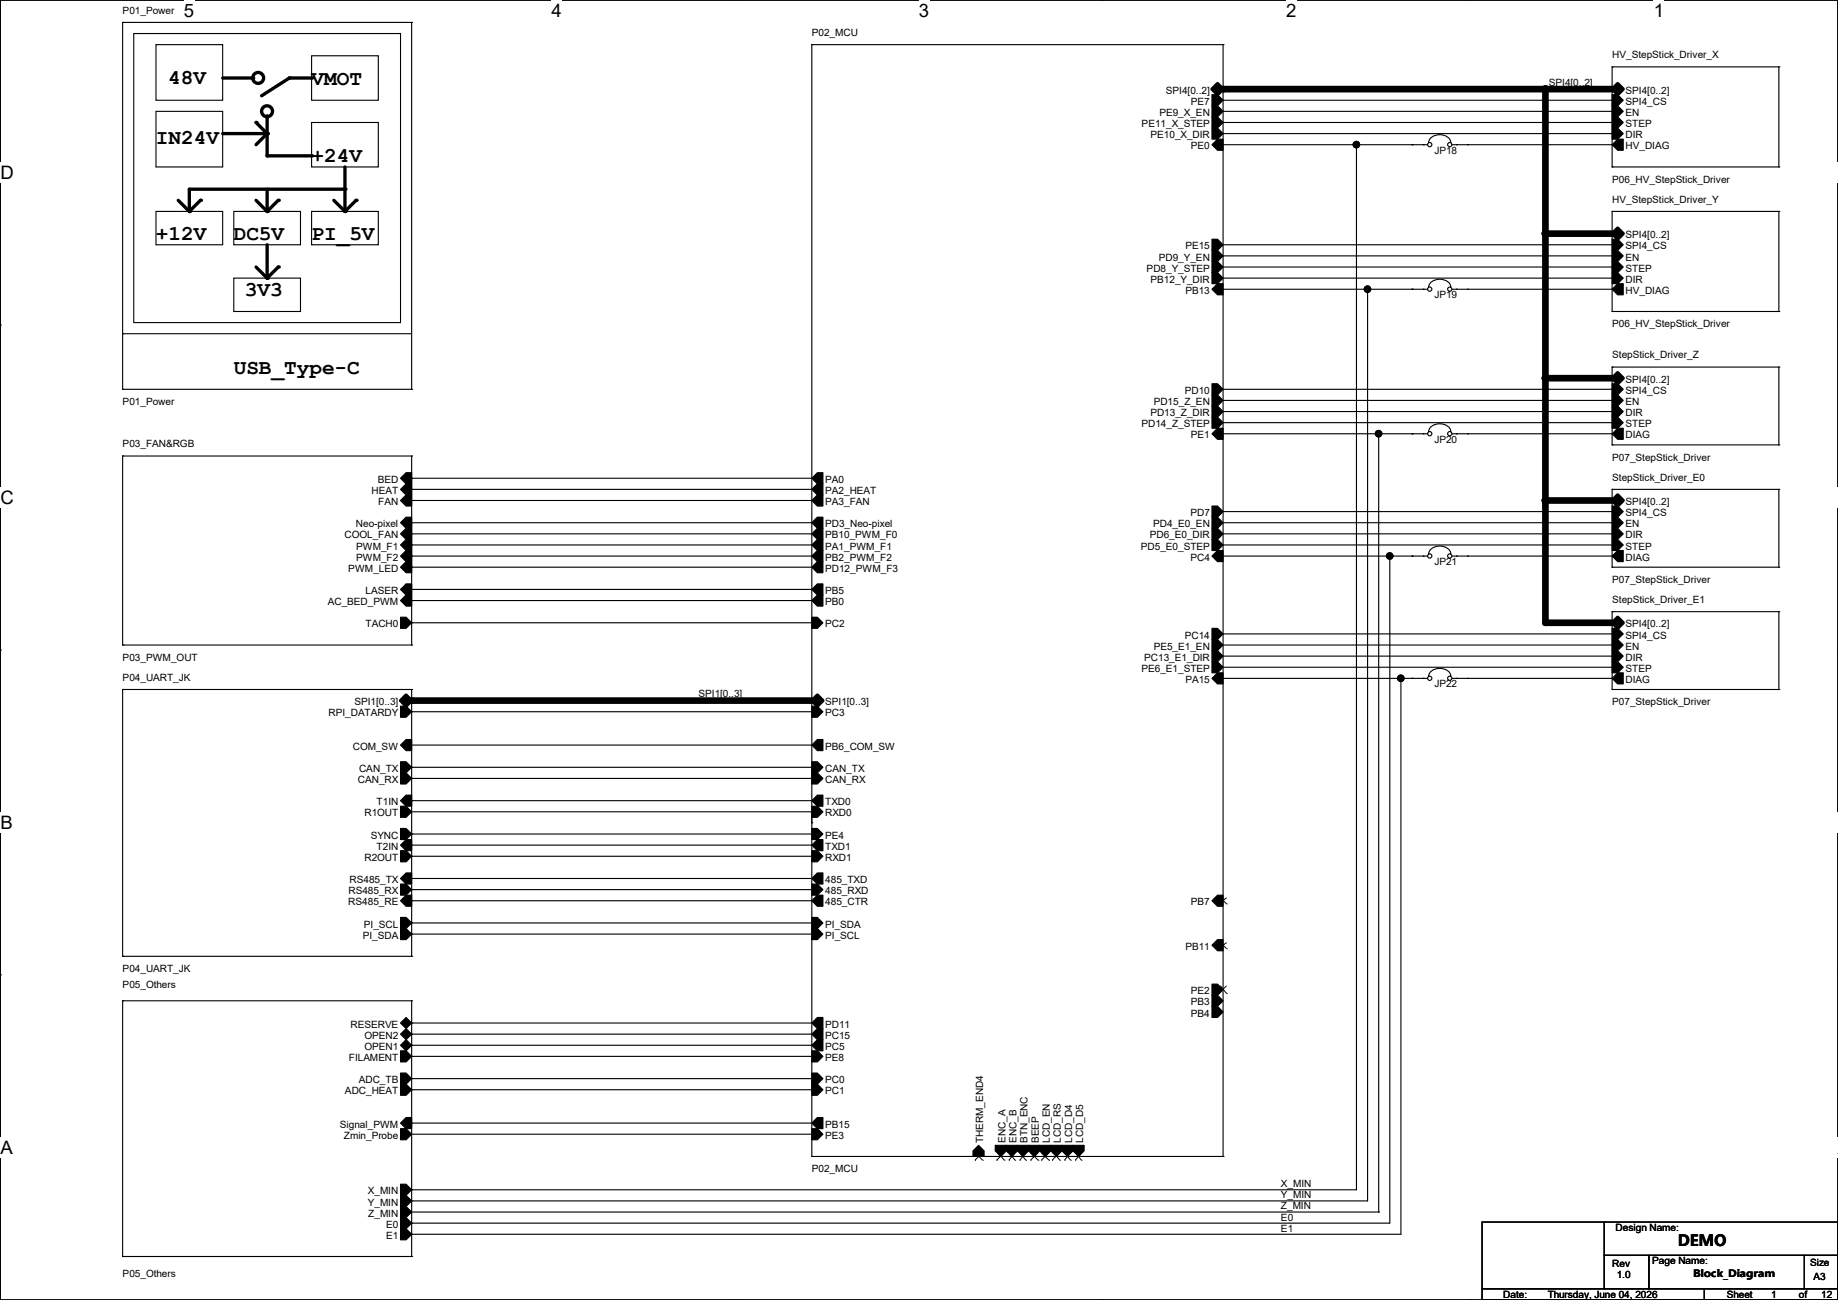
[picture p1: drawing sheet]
<svg xmlns="http://www.w3.org/2000/svg" width="420mm" height="297mm" viewBox="0 0 420 297" stroke-linecap="round" stroke-linejoin="round" font-family="sans-serif">
<path d="M.1 0h419.8v297h-419.8z" fill="none" stroke="#000" stroke-width=".25"/>
<path d="M42 0h2.4v4.8h-2.4z" fill="#fff"/>
<path d="M84 0h.1M84 297h.1" fill="none" stroke="#000" stroke-width=".25"/>
<path d="M126 0h2.4v4.8h-2.4z" fill="#fff"/>
<path d="M168 0h.1M168 297h.1" fill="none" stroke="#000" stroke-width=".25"/>
<path d="M210 0h2.3v4.8h-2.3z" fill="#fff"/>
<path d="M252 0h.1M252 297h.1" fill="none" stroke="#000" stroke-width=".25"/>
<path d="M293.9 0h2.4v4.8h-2.4z" fill="#fff"/>
<path d="M336 0h.1M336 297h.1" fill="none" stroke="#000" stroke-width=".25"/>
<g fill="#fff">
<path d="M377.9 0h2.4v4.8h-2.4z"/>
<path d="M.1 37.1h3v4.8h-3z"/>
<path d="M419.9 37.1l.1 4.8z"/>
<path d="M.1 111.3h3v4.8h-3z"/>
<path d="M419.9 111.3l.1 4.8z"/>
</g>
<path d="M.1 74.3h.1M419.9 74.3h.1" fill="none" stroke="#000" stroke-width=".25"/>
<g fill="#fff">
<path d="M.1 185.6h2.8v4.7h-2.8z"/>
<path d="M419.9 185.6l.1 4.7z"/>
</g>
<path d="M.1 148.5h.1M419.9 148.5h.1" fill="none" stroke="#000" stroke-width=".25"/>
<g fill="#fff">
<path d="M0 259.8h2.9v4.7h-2.9z"/>
<path d="M419.9 259.8h.1v4.7h-.1z"/>
</g>
<g fill="none" stroke="#000" stroke-width=".25">
<path d="M28 5.1h.1M28 5.1v83.8M28 5.1h66.1M30.6 7.7h60.9v66h-60.9zM35.6 10.2h15.3v12.7h-15.3zM71.2 12.7h15.2v10.2h-15.2zM94.1 5.1h.1M94.1 5.1v83.8M185.5 10.2h.1M185.5 10.2h94M185.5 10.2v254M279.5 10.2h.1"/>
<path d="M279.5 10.2v254M368.4 15.3h.1M368.4 15.3v22.8M368.4 15.3h38.1M406.5 15.3h.1M406.5 15.3v22.8M35.6 25.4h15.3v12.7h-15.3zM71.2 28h15.2v10.1h-15.2zM279.5 33.1h46.7M279.5 30.5h88.9M279.5 28h88.9M279.5 25.4h88.9"/>
<path d="M279.5 22.9h88.9M310 33.1h.1M310 33.1v238.7h-215.9M322.7 33.1h.1M325.2 33.1h.1M326.5 32.6a2.39 2.39 0 0 1 3.2-1.8 1.92 1.92 0 0 1 1.8 1.8M331.8 33.1h36.6M332.8 33.1h.1M335.4 33.1h.1M368.4 38.1h.1M368.4 30.5h.1M368.4 28h.1"/>
<path d="M368.4 25.4h.1M368.4 22.9h.1M368.4 33.1h.1M368.4 38.1h38.1M406.5 38.1h.1M35.6 48.3h15.3v7.6h-15.3zM53.4 48.3h15.3v7.6h-15.3zM71.2 48.3h15.2v7.6h-15.2zM279.5 58.5h88.9M279.5 55.9h88.9M368.4 48.3h.1M368.4 58.5h.1"/>
<path d="M368.4 55.9h.1M368.4 48.3v22.9M368.4 48.3h38.1M406.5 48.3h.1M406.5 48.3v22.9M28 76.2h.1M28 76.2h66.1M53.4 63.5h15.3v7.7h-15.3zM279.5 66.1h46.7M279.5 63.5h88.9M279.5 61h88.9M312.5 66.1h.1"/>
<path d="M312.5 66.1v208.3h-218.4M322.7 66.1h.1M325.2 66.1h.1M326.5 65.6a2.39 2.39 0 0 1 3.2-1.7 1.92 1.92 0 0 1 1.8 1.7M331.8 66.1h36.6M332.8 66.1h.1M335.4 66.1h.1M368.4 71.2h.1M368.4 63.5h.1M368.4 61h.1M368.4 66.1h.1M368.4 71.2h38.1"/>
<path d="M406.5 71.2h.1M28 88.9h.1M28 88.9h66.1M94.1 88.9h.1M279.5 99.1h46.7M279.5 88.9h88.9M279.5 91.5h88.9M279.5 94h88.9M279.5 96.6h88.9M315 99.1h.1M315 99.1v177.8M322.7 99.1h.1"/>
<path d="M325.2 99.1h.1M326.5 98.6a2.39 2.39 0 0 1 3.2-1.7 1.92 1.92 0 0 1 1.8 1.7M331.8 99.1h36.6M332.8 99.1h.1M335.4 99.1h.1M368.4 83.9h.1M368.4 88.9h.1M368.4 91.5h.1M368.4 94h.1M368.4 96.6h.1M368.4 99.1h.1M368.4 83.9v17.7"/>
<path d="M368.4 83.9h38.1M406.5 83.9h.1M406.5 83.9v17.7M28 104.2h.1M28 104.2v43.2M28 104.2h66.1M94.1 104.2h.1M94.1 119.4h.1M94.1 111.8h.1M94.1 114.3h.1M94.1 109.3h.1M94.1 104.2v43.2"/>
<path d="M94.1 111.8h91.4M94.1 119.4h91.4M94.1 114.3h91.4M94.1 109.3h91.4M279.5 119.4h88.9M279.5 116.9h88.9M368.4 101.6h.1M368.4 111.8h.1M368.4 116.9h.1M368.4 119.4h.1M368.4 111.8v17.8M368.4 101.6h38.1"/>
<path d="M368.4 111.8h38.1M406.5 101.6h.1M406.5 111.8h.1M406.5 111.8v17.8M94.1 124.5h.1M94.1 127h.1M94.1 129.6h.1M94.1 134.7h.1M94.1 137.2h.1M94.1 122h.1M94.1 127h91.4M94.1 129.6h91.4"/>
<path d="M94.1 124.5h91.4M94.1 134.7h91.4M94.1 137.2h91.4M94.1 122h91.4M279.5 127h46.7M279.5 124.5h88.9M279.5 122h88.9M317.6 127h.1M317.6 127v152.4h-223.5M322.7 127h.1M325.2 127h.1M326.5 126.5a2.39 2.39 0 0 1 3.2-1.7 1.92 1.92 0 0 1 1.8 1.7"/>
<path d="M331.8 127h36.6M332.8 127h.1M335.4 127h.1M368.4 139.7h.1M368.4 129.6h.1M368.4 122h.1M368.4 124.5h.1M368.4 127h.1M368.4 139.7h38.1M368.4 139.7v17.8M368.4 129.6h38.1M406.5 139.7h.1"/>
<path d="M406.5 129.6h.1M406.5 139.7v17.8M28 157.5h.1M28 147.4h.1M28 157.5h66.1M28 157.5v61M28 147.4h66.1M94.1 157.5h.1M94.1 147.4h.1M94.1 142.3h.1M94.1 157.5v61M94.1 142.3h91.4"/>
<path d="M279.5 155h46.7M279.5 147.4h88.9M279.5 144.8h88.9M279.5 149.9h88.9M279.5 152.4h88.9M320.1 155h.1M320.1 155v127h-226M322.7 155h.1M325.2 155h.1M326.5 154.5a2.39 2.39 0 0 1 3.2-1.7 1.92 1.92 0 0 1 1.8 1.7M331.8 155h36.6M332.8 155h.1"/>
<path d="M335.4 155h.1M368.4 157.5h.1M368.4 144.8h.1M368.4 147.4h.1M368.4 149.9h.1M368.4 152.4h.1M368.4 155h.1M368.4 157.5h38.1M406.5 157.5h.1M94.1 162.6h.1M94.1 175.3h.1M94.1 177.8h.1"/>
<path d="M94.1 162.6h91.4M94.1 175.3h91.4M94.1 177.8h91.4M94.1 170.2h91.4M185.5 170.2h.1M94.1 182.9h.1M94.1 193.1h.1M94.1 195.6h.1M94.1 190.5h.1M94.1 182.9h91.4M94.1 193.1h91.4M94.1 195.6h91.4"/>
<path d="M94.1 190.5h91.4M94.1 185.5h91.4M185.5 188h.1M185.5 185.5h.1M28 218.5h.1M28 218.5h66.1M94.1 218.5h.1M94.1 200.7h.1M94.1 203.2h.1M94.1 205.8h.1M94.1 210.9h.1M94.1 213.4h.1"/>
<path d="M94.1 200.7h91.4M94.1 203.2h91.4M94.1 205.8h91.4M94.1 210.9h91.4M94.1 213.4h91.4M.1 222.7h.1M28 228.6h.1M28 228.6v58.5M28 228.6h66.1M94.1 228.6h.1M94.1 238.8h.1M94.1 236.3h.1"/>
<path d="M94.1 233.7h.1M94.1 228.6v58.5M94.1 238.8h91.4M94.1 236.3h91.4M94.1 233.7h91.4M419.9 222.7h.1M94.1 241.3h.1M94.1 246.4h.1M94.1 249h.1M94.1 256.6h.1M94.1 241.3h91.4M94.1 246.4h91.4"/>
<path d="M94.1 249h91.4M94.1 256.6h91.4M94.1 259.1h91.4M185.5 259.1h.1M94.1 271.8h.1M94.1 274.4h.1M94.1 279.4h.1M94.1 276.9h220.9M185.5 264.2h.1M185.5 264.2h94M279.5 264.2h.1M315 276.9h.1"/>
<path d="M338.7 279.2h27.9v15.2h-27.9zM366.6 279.2h53.3v7.6h-53.3zM28 287.1h.1M28 287.1h66.1M94.1 287.1h.1M94.1 282h.1M338.7 294.4h50.8v2.6h-50.8zM366.6 286.8h10.2v7.6h-10.2zM376.8 286.8h35.5v7.6h-35.5zM389.5 294.4h30.4v2.6h-30.4zM412.3 286.8h7.6v7.6h-7.6z"/>
<circle cx="326.7" cy="33" r=".49"/>
<circle cx="331.3" cy="33" r=".49"/>
<circle cx="326.7" cy="66.1" r=".49"/>
<circle cx="331.3" cy="66.1" r=".49"/>
<circle cx="326.7" cy="99.1" r=".49"/>
<circle cx="331.3" cy="99.1" r=".49"/>
<circle cx="326.7" cy="127" r=".49"/>
<circle cx="331.3" cy="127" r=".49"/>
<circle cx="326.7" cy="155" r=".49"/>
<circle cx="331.3" cy="155" r=".49"/>
</g>
<g fill="none" stroke="#000" stroke-width=".76">
<path d="M50.9 17.8h6.8M71.2 17.8h-5.1l-6.3 4.1M50.9 30.5h10.1M58.5 28l2.5 2.5M61 26.5v9.1h10.2M61 30.5l-2.5 2.6M78.8 38.1v10.2M40.7 45.8l2.6 2.5M45.8 45.8l-2.5 2.5M58.5 45.8l2.5 2.5M61 43.2v5.1M61 55.9v7.6"/>
<path d="M63.6 45.8l-2.6 2.5M76.3 45.8l2.5 2.5M78.8 43.2h-35.5v5.1M81.4 45.8l-2.6 2.5M58.5 61l2.5 2.5M63.6 61l-2.6 2.5"/>
<circle cx="59" cy="17.8" r="1.25"/>
<circle cx="61" cy="25.4" r="1.25"/>
</g>
<g fill="#000">
<circle cx="57.7" cy="17.8" r=".38"/>
<circle cx="66.1" cy="17.8" r=".38"/>
<circle cx="71.2" cy="17.8" r=".38"/>
<circle cx="58.5" cy="28" r=".38"/>
<circle cx="61" cy="30.5" r=".38"/>
<circle cx="61" cy="35.6" r=".38"/>
<circle cx="71.2" cy="35.6" r=".38"/>
<circle cx="279.5" cy="20.4" r=".76"/>
<circle cx="353.1" cy="20.4" r=".76"/>
<circle cx="43.3" cy="48.3" r=".38"/>
<circle cx="45.8" cy="45.8" r=".38"/>
<circle cx="61" cy="48.3" r=".38"/>
<circle cx="63.6" cy="45.8" r=".38"/>
<circle cx="78.8" cy="43.2" r=".38"/>
<circle cx="78.8" cy="48.3" r=".38"/>
<circle cx="81.4" cy="45.8" r=".38"/>
<circle cx="353.1" cy="53.4" r=".76"/>
<circle cx="61" cy="63.5" r=".38"/>
<circle cx="63.6" cy="61" r=".38"/>
<circle cx="353.1" cy="86.4" r=".76"/>
<circle cx="353.1" cy="114.3" r=".76"/>
<circle cx="353.1" cy="142.3" r=".76"/>
<circle cx="94.1" cy="160.1" r=".76"/>
</g>
<g fill="#000" stroke="#000" stroke-width=".25">
<path d="M276.9 21.6h1.3l1.3 1.3-1.3 1.3h-1.3z" fill-rule="evenodd"/>
<path d="M276.9 24.2h1.3l1.3 1.2-1.3 1.3h-1.3z" fill-rule="evenodd"/>
<path d="M276.9 26.7h1.3l1.3 1.3-1.3 1.3h-1.3z" fill-rule="evenodd"/>
<path d="M276.9 29.3h1.3l1.3 1.2-1.3 1.3h-1.3z" fill-rule="evenodd"/>
<path d="M276.9 33.1l1.3-1.3h1.3v2.5h-1.3z" fill-rule="evenodd"/>
<path d="M368.4 33.1l1.3-1.3h1.2v2.5h-1.2z" fill-rule="evenodd"/>
<path d="M368.4 24.2h1.3l1.2 1.2-1.2 1.3h-1.3z" fill-rule="evenodd"/>
<path d="M368.4 26.7h1.3l1.2 1.3-1.2 1.3h-1.3z" fill-rule="evenodd"/>
<path d="M368.4 29.3h1.3l1.2 1.2-1.2 1.3h-1.3z" fill-rule="evenodd"/>
<path d="M368.4 21.6h1.3l1.2 1.3-1.2 1.3h-1.3z" fill-rule="evenodd"/>
<path d="M276.9 54.7h1.3l1.3 1.2-1.3 1.3h-1.3z" fill-rule="evenodd"/>
<path d="M276.9 57.2h1.3l1.3 1.3-1.3 1.2h-1.3z" fill-rule="evenodd"/>
<path d="M368.4 57.2h1.3l1.2 1.3-1.2 1.2h-1.3z" fill-rule="evenodd"/>
<path d="M368.4 54.7h1.3l1.2 1.2-1.2 1.3h-1.3z" fill-rule="evenodd"/>
<path d="M276.9 59.7h1.3l1.3 1.3-1.3 1.3h-1.3z" fill-rule="evenodd"/>
<path d="M276.9 62.3h1.3l1.3 1.2-1.3 1.3h-1.3z" fill-rule="evenodd"/>
<path d="M276.9 66.1l1.3-1.3h1.3v2.6h-1.3z" fill-rule="evenodd"/>
<path d="M368.4 66.1l1.3-1.3h1.2v2.6h-1.2z" fill-rule="evenodd"/>
<path d="M368.4 59.7h1.3l1.2 1.3-1.2 1.3h-1.3z" fill-rule="evenodd"/>
<path d="M368.4 62.3h1.3l1.2 1.2-1.2 1.3h-1.3z" fill-rule="evenodd"/>
<path d="M276.9 87.7h1.3l1.3 1.2-1.3 1.3h-1.3z" fill-rule="evenodd"/>
<path d="M276.9 90.2h1.3l1.3 1.3-1.3 1.3h-1.3z" fill-rule="evenodd"/>
<path d="M276.9 92.8h1.3l1.3 1.2-1.3 1.3h-1.3z" fill-rule="evenodd"/>
<path d="M276.9 95.3h1.3l1.3 1.3-1.3 1.2h-1.3z" fill-rule="evenodd"/>
<path d="M276.9 99.1l1.3-1.3h1.3v2.6h-1.3z" fill-rule="evenodd"/>
<path d="M368.4 90.2h1.3l1.2 1.3-1.2 1.3h-1.3z" fill-rule="evenodd"/>
<path d="M368.4 95.3h1.3l1.2 1.3-1.2 1.2h-1.3z" fill-rule="evenodd"/>
<path d="M368.4 92.8h1.3l1.2 1.2-1.2 1.3h-1.3z" fill-rule="evenodd"/>
<path d="M368.4 87.7h1.3l1.2 1.2-1.2 1.3h-1.3z" fill-rule="evenodd"/>
<path d="M368.4 99.1l1.3-1.3h1.2v2.6h-1.2z" fill-rule="evenodd"/>
<path d="M91.5 119.4l1.3-1.2h1.3v2.5h-1.3z" fill-rule="evenodd"/>
<path d="M91.5 114.3l1.3-1.2h1.3v2.5h-1.3z" fill-rule="evenodd"/>
<path d="M91.5 111.8l1.3-1.3h1.3v2.6h-1.3z" fill-rule="evenodd"/>
<path d="M91.5 109.3l1.3-1.3h1.3v2.5h-1.3z" fill-rule="evenodd"/>
<path d="M185.5 119.4l1.3-1.2h1.2v2.5h-1.2z" fill-rule="evenodd"/>
<path d="M185.5 109.3l1.3-1.3h1.2v2.5h-1.2z" fill-rule="evenodd"/>
<path d="M185.5 111.8l1.3-1.3h1.2v2.6h-1.2z" fill-rule="evenodd"/>
<path d="M185.5 114.3l1.3-1.2h1.2v2.5h-1.2z" fill-rule="evenodd"/>
<path d="M276.9 115.6h1.3l1.3 1.3-1.3 1.3h-1.3z" fill-rule="evenodd"/>
<path d="M276.9 118.2h1.3l1.3 1.2-1.3 1.3h-1.3z" fill-rule="evenodd"/>
<path d="M368.4 118.2h1.3l1.2 1.2-1.2 1.3h-1.3z" fill-rule="evenodd"/>
<path d="M368.4 115.6h1.3l1.2 1.3-1.2 1.3h-1.3z" fill-rule="evenodd"/>
<path d="M91.5 134.7l1.3-1.3h1.3v2.5h-1.3z" fill-rule="evenodd"/>
<path d="M91.5 137.2l1.3-1.3h1.3v2.6h-1.3z" fill-rule="evenodd"/>
<path d="M91.5 124.5l1.3-1.3h1.3v2.6h-1.3z" fill-rule="evenodd"/>
<path d="M91.5 127l1.3-1.2h1.3v2.5h-1.3z" fill-rule="evenodd"/>
<path d="M91.5 122l1.3-1.3h1.3v2.5h-1.3z" fill-rule="evenodd"/>
<path d="M91.5 129.6l1.3-1.3h1.3v2.6h-1.3z" fill-rule="evenodd"/>
<path d="M185.5 134.7l1.3-1.3h1.2v2.5h-1.2z" fill-rule="evenodd"/>
<path d="M185.5 127l1.3-1.2h1.2v2.5h-1.2z" fill-rule="evenodd"/>
<path d="M185.5 137.2l1.3-1.3h1.2v2.6h-1.2z" fill-rule="evenodd"/>
<path d="M185.5 124.5l1.3-1.3h1.2v2.6h-1.2z" fill-rule="evenodd"/>
<path d="M185.5 129.6l1.3-1.3h1.2v2.6h-1.2z" fill-rule="evenodd"/>
<path d="M185.5 122l1.3-1.3h1.2v2.5h-1.2z" fill-rule="evenodd"/>
<path d="M276.9 120.7h1.3l1.3 1.3-1.3 1.2h-1.3z" fill-rule="evenodd"/>
<path d="M276.9 123.2h1.3l1.3 1.3-1.3 1.3h-1.3z" fill-rule="evenodd"/>
<path d="M276.9 127l1.3-1.2h1.3v2.5h-1.3z" fill-rule="evenodd"/>
<path d="M368.4 123.2h1.3l1.2 1.3-1.2 1.3h-1.3z" fill-rule="evenodd"/>
<path d="M368.4 120.7h1.3l1.2 1.3-1.2 1.2h-1.3z" fill-rule="evenodd"/>
<path d="M368.4 127l1.3-1.2h1.2v2.5h-1.2z" fill-rule="evenodd"/>
<path d="M91.5 141h1.3l1.3 1.3-1.3 1.3h-1.3z" fill-rule="evenodd"/>
<path d="M185.5 141h1.3l1.2 1.3-1.2 1.3h-1.3z" fill-rule="evenodd"/>
<path d="M276.9 143.6h1.3l1.3 1.2-1.3 1.3h-1.3z" fill-rule="evenodd"/>
<path d="M276.9 146.1h1.3l1.3 1.3-1.3 1.2h-1.3z" fill-rule="evenodd"/>
<path d="M276.9 148.6h1.3l1.3 1.3-1.3 1.3h-1.3z" fill-rule="evenodd"/>
<path d="M276.9 151.2h1.3l1.3 1.2-1.3 1.3h-1.3z" fill-rule="evenodd"/>
<path d="M276.9 155l1.3-1.3h1.3v2.6h-1.3z" fill-rule="evenodd"/>
<path d="M368.4 146.1h1.3l1.2 1.3-1.2 1.2h-1.3z" fill-rule="evenodd"/>
<path d="M368.4 151.2h1.3l1.2 1.2-1.2 1.3h-1.3z" fill-rule="evenodd"/>
<path d="M368.4 148.6h1.3l1.2 1.3-1.2 1.3h-1.3z" fill-rule="evenodd"/>
<path d="M368.4 143.6h1.3l1.2 1.2-1.2 1.3h-1.3z" fill-rule="evenodd"/>
<path d="M368.4 155l1.3-1.3h1.2v2.6h-1.2z" fill-rule="evenodd"/>
<path d="M91.5 174h1.3l1.3 1.3-1.3 1.3h-1.3z" fill-rule="evenodd"/>
<path d="M91.5 176.6h1.3l1.3 1.2-1.3 1.3h-1.3z" fill-rule="evenodd"/>
<path d="M91.5 161.3h1.3l1.3 1.3-1.3 1.3h-1.3z" fill-rule="evenodd"/>
<path d="M91.5 170.2l1.3-1.2h1.3v2.5h-1.3z" fill-rule="evenodd"/>
<path d="M185.5 176.6h1.3l1.2 1.2-1.2 1.3h-1.3z" fill-rule="evenodd"/>
<path d="M185.5 174h1.3l1.2 1.3-1.2 1.3h-1.3z" fill-rule="evenodd"/>
<path d="M185.5 161.3h1.3l1.2 1.3-1.2 1.3h-1.3z" fill-rule="evenodd"/>
<path d="M185.5 170.2l1.3-1.2h1.2v2.5h-1.2z" fill-rule="evenodd"/>
<path d="M91.5 193.1l1.3-1.3h1.3v2.6h-1.3z" fill-rule="evenodd"/>
<path d="M91.5 182.9l1.3-1.2h1.3v2.5h-1.3z" fill-rule="evenodd"/>
<path d="M91.5 184.2h1.3l1.3 1.3-1.3 1.2h-1.3z" fill-rule="evenodd"/>
<path d="M91.5 194.4h1.3l1.3 1.2-1.3 1.3h-1.3z" fill-rule="evenodd"/>
<path d="M91.5 189.3h1.3l1.3 1.2-1.3 1.3h-1.3z" fill-rule="evenodd"/>
<path d="M185.5 189.3h1.3l1.2 1.2-1.2 1.3h-1.3z" fill-rule="evenodd"/>
<path d="M185.5 194.4h1.3l1.2 1.2-1.2 1.3h-1.3z" fill-rule="evenodd"/>
<path d="M185.5 184.2h1.3l1.2 1.3-1.2 1.2h-1.3z" fill-rule="evenodd"/>
<path d="M185.5 193.1l1.3-1.3h1.2v2.6h-1.2z" fill-rule="evenodd"/>
<path d="M185.5 182.9l1.3-1.2h1.2v2.5h-1.2z" fill-rule="evenodd"/>
<path d="M91.5 209.6h1.3l1.3 1.3-1.3 1.2h-1.3z" fill-rule="evenodd"/>
<path d="M91.5 212.1h1.3l1.3 1.3-1.3 1.3h-1.3z" fill-rule="evenodd"/>
<path d="M91.5 200.7l1.3-1.3h1.3v2.6h-1.3z" fill-rule="evenodd"/>
<path d="M91.5 202h1.3l1.3 1.2-1.3 1.3h-1.3z" fill-rule="evenodd"/>
<path d="M91.5 205.8l1.3-1.3h1.3v2.6h-1.3z" fill-rule="evenodd"/>
<path d="M185.5 212.1h1.3l1.2 1.3-1.2 1.3h-1.3z" fill-rule="evenodd"/>
<path d="M185.5 209.6h1.3l1.2 1.3-1.2 1.2h-1.3z" fill-rule="evenodd"/>
<path d="M185.5 200.7l1.3-1.3h1.2v2.6h-1.2z" fill-rule="evenodd"/>
<path d="M185.5 202h1.3l1.2 1.2-1.2 1.3h-1.3z" fill-rule="evenodd"/>
<path d="M185.5 205.8l1.3-1.3h1.2v2.6h-1.2z" fill-rule="evenodd"/>
<path d="M276.9 215.9l1.3-1.2h1.3v2.5h-1.3z" fill-rule="evenodd"/>
<path d="M276.9 205.8l1.3-1.3h1.3v2.6h-1.3z" fill-rule="evenodd"/>
<path d="M91.5 236.3l1.3-1.3 1.3 1.3-1.3 1.2z" fill-rule="evenodd"/>
<path d="M91.5 238.8l1.3-1.3 1.3 1.3-1.3 1.3z" fill-rule="evenodd"/>
<path d="M91.5 233.7l1.3-1.2 1.3 1.2-1.3 1.3z" fill-rule="evenodd"/>
<path d="M185.5 233.7l1.3-1.2h1.2v2.5h-1.2z" fill-rule="evenodd"/>
<path d="M185.5 236.3l1.3-1.3h1.2v2.5h-1.2z" fill-rule="evenodd"/>
<path d="M185.5 238.8l1.3-1.3h1.2v2.6h-1.2z" fill-rule="evenodd"/>
<path d="M276.9 224.8h1.3l1.3 1.3-1.3 1.3h-1.3z" fill-rule="evenodd"/>
<path d="M276.9 227.4h1.3l1.3 1.2-1.3 1.3h-1.3z" fill-rule="evenodd"/>
<path d="M276.9 229.9h1.3l1.3 1.3-1.3 1.3h-1.3z" fill-rule="evenodd"/>
<path d="M91.5 240.1h1.3l1.3 1.2-1.3 1.3h-1.3z" fill-rule="evenodd"/>
<path d="M91.5 257.9h1.3l1.3 1.2-1.3 1.3h-1.3z" fill-rule="evenodd"/>
<path d="M91.5 256.6l1.3-1.3h1.3v2.6h-1.3z" fill-rule="evenodd"/>
<path d="M91.5 245.2h1.3l1.3 1.2-1.3 1.3h-1.3z" fill-rule="evenodd"/>
<path d="M91.5 247.7h1.3l1.3 1.3-1.3 1.2h-1.3z" fill-rule="evenodd"/>
<path d="M185.5 256.6l1.3-1.3h1.2v2.6h-1.2z" fill-rule="evenodd"/>
<path d="M185.5 245.2h1.3l1.2 1.2-1.2 1.3h-1.3z" fill-rule="evenodd"/>
<path d="M185.5 247.7h1.3l1.2 1.3-1.2 1.2h-1.3z" fill-rule="evenodd"/>
<path d="M185.5 240.1h1.3l1.2 1.2-1.2 1.3h-1.3z" fill-rule="evenodd"/>
<path d="M185.5 257.9h1.3l1.2 1.2-1.2 1.3h-1.3z" fill-rule="evenodd"/>
<path d="M91.5 270.6h1.3l1.3 1.2-1.3 1.3h-1.3z" fill-rule="evenodd"/>
<path d="M91.5 273.1h1.3l1.3 1.3-1.3 1.2h-1.3z" fill-rule="evenodd"/>
<path d="M91.5 275.6h1.3l1.3 1.3-1.3 1.3h-1.3z" fill-rule="evenodd"/>
<path d="M91.5 278.2h1.3l1.3 1.2-1.3 1.3h-1.3z" fill-rule="evenodd"/>
<path d="M222.3 262.9l1.3-1.2 1.3 1.2v1.3h-2.6z" fill-rule="evenodd"/>
<path d="M227.4 261.7h2.6v1.2l-1.3 1.3-1.3-1.3z" fill-rule="evenodd"/>
<path d="M230 261.7h2.5v1.2l-1.3 1.3-1.2-1.3z" fill-rule="evenodd"/>
<path d="M232.5 261.7h2.5v1.2l-1.2 1.3-1.3-1.3z" fill-rule="evenodd"/>
<path d="M235 261.7h2.6v1.2l-1.3 1.3-1.3-1.3z" fill-rule="evenodd"/>
<path d="M237.6 261.7h2.5v1.2l-1.3 1.3-1.2-1.3z" fill-rule="evenodd"/>
<path d="M240.1 261.7h2.6v1.2l-1.3 1.3-1.3-1.3z" fill-rule="evenodd"/>
<path d="M242.7 261.7h2.5v1.2l-1.3 1.3-1.2-1.3z" fill-rule="evenodd"/>
<path d="M245.2 261.7h2.5v1.2l-1.2 1.3-1.3-1.3z" fill-rule="evenodd"/>
<path d="M91.5 280.7h1.3l1.3 1.3-1.3 1.3h-1.3z" fill-rule="evenodd"/>
<circle cx="309.9" cy="33" r=".74"/>
<circle cx="353.1" cy="20.3" r=".74"/>
<circle cx="353.1" cy="53.4" r=".74"/>
<circle cx="312.5" cy="66.1" r=".74"/>
<circle cx="315" cy="99.1" r=".74"/>
<circle cx="353.1" cy="86.4" r=".74"/>
<circle cx="353.1" cy="114.3" r=".74"/>
<circle cx="317.6" cy="127" r=".74"/>
<circle cx="320.1" cy="155" r=".74"/>
</g>
<g fill="#000" stroke="#000" stroke-width=".76">
<path d="M276.9 20.4l1.3-1.3 1.3 1.3-1.3 1.2z" fill-rule="evenodd"/>
<path d="M368.4 20.4l1.3-1.3 1.2 1.3-1.2 1.2z" fill-rule="evenodd"/>
<path d="M368.4 53.4l1.3-1.3 1.2 1.3-1.2 1.3z" fill-rule="evenodd"/>
<path d="M368.4 86.4l1.3-1.3 1.2 1.3-1.2 1.3z" fill-rule="evenodd"/>
<path d="M368.4 114.3l1.3-1.2 1.2 1.2-1.2 1.3z" fill-rule="evenodd"/>
<path d="M368.4 142.3l1.3-1.3 1.2 1.3-1.2 1.3z" fill-rule="evenodd"/>
<path d="M91.5 160.1l1.3-1.3 1.3 1.3-1.3 1.2z" fill-rule="evenodd"/>
<path d="M185.5 160.1l1.3-1.3 1.2 1.3-1.2 1.2z" fill-rule="evenodd"/>
</g>
<g fill="none" stroke="#000" stroke-width=".23">
<path d="M278.5 216.7h.1M278.5 206.5h.1M278.9 215.3l1.4 1.4M278.9 205.1l1.4 1.4M280.3 216.7h.1M280.3 206.5h.1M280.3 215.3l-1.8 1.4M280.3 205.1l-1.8 1.4M278.5 227h.1M278.9 225.2l1.4 1.8M280.3 227h.1M280.3 225.2l-1.8 1.8"/>
<path d="M222.8 265.1h.1M222.8 263.3l1.7 1.8M224.5 265.1h.1M224.5 263.3l-1.7 1.8M227.7 265.1h.1M228.1 263.3l1.4 1.8M229.5 265.1h.1M229.5 263.3l-1.8 1.8M230.5 265.1h.1M230.5 263.3l1.5 1.8M232 265.1h.1M232 263.3l-1.5 1.8"/>
<path d="M233 265.1h.1M233 263.3l1.4 1.8M234.4 265.1h.1M234.4 263.3l-1.4 1.8M235.5 265.1h.1M235.5 263.3l1.7 1.8M237.2 265.1h.1M237.2 263.3l-1.7 1.8M237.9 265.1h.1M237.9 263.3l1.8 1.8M239.7 265.1h.1M239.7 263.3l-1.8 1.8"/>
<path d="M240.4 265.1h.1M240.8 263.3l1.4 1.8M242.2 265.1h.1M242.2 263.3l-1.8 1.8M243.2 265.1h.1M243.2 263.3l1.5 1.8M244.7 265.1h.1M244.7 263.3l-1.5 1.8M245.7 265.1h.1M245.7 263.3l1.4 1.8M247.1 265.1h.1M247.1 263.3l-1.4 1.8"/>
</g>
<path d="M279.5 20.4h88.9M353.1 20.4v121.9h15.3M353.1 53.4h15.3M353.1 86.4h15.3M353.1 114.3h15.3M94.1 160.1h91.4" fill="none" stroke="#000" stroke-width="1.5"/>
<g font-size="4.8">
<text x="38.4" y="19.1">48V</text>
<text x="71.2" y="19.3">VMOT</text>
<text x="35.6" y="32.8">IN24V</text>
<text x="71.2" y="37.1">+24V</text>
<text x="35.6" y="54.9">+12V</text>
<text x="53.4" y="54.9">DC5V</text>
<text x="71.2" y="54.9">PI_5V</text>
<text x="56" y="67.6">3V3</text>
<text x="53.4" y="85.4">USB_Type-C</text>
</g>
<g font-size="4.2">
<text x="42" y="3.9">5</text>
<text x="126" y="3.9">4</text>
<text x="210" y="3.9">3</text>
<text x="293.9" y="3.9">2</text>
<text x="377.9" y="3.9">1</text>
<text x=".1" y="40.9">D</text>
<text x=".1" y="115.1">C</text>
<text x=".1" y="189.4">B</text>
<text x=".1" y="263.6">A</text>
<text x="419.9" y="263.6">A</text>
</g>
<text font-size="3.6" x="383.4" y="284.7">DEMO</text>
<g font-size="2.3">
<text x="28" y="3.1">P01_Power</text>
<text x="185.5" y="8.2">P02_MCU</text>
<text x="368.4" y="13.3">HV_StepStick_Driver_X</text>
<text x="266.4" y="21.4">SPI4[0..2]</text>
<text x="272.1" y="24">PE7</text>
<text x="353.9" y="19.6">SPI4[0..2]</text>
<text x="371.5" y="24">SPI4_CS</text>
<text x="371.5" y="21.4">SPI4[0..2]</text>
<text x="260.9" y="29">PE11_X_STEP</text>
<text x="264.9" y="26.5">PE9_X_EN</text>
<text x="371.5" y="26.5">EN</text>
<text x="371.5" y="29">STEP</text>
<text x="262.9" y="31.6">PE10_X_DIR</text>
<text x="272.1" y="34.1">PE0</text>
<text x="327.8" y="35.1">JP18</text>
<text x="371.5" y="34.1">HV_DIAG</text>
<text x="371.5" y="31.6">DIR</text>
<text x="368.4" y="41.7">P06_HV_StepStick_Driver</text>
<text x="368.4" y="46.3">HV_StepStick_Driver_Y</text>
<text x="264.8" y="59.5">PD9_Y_EN</text>
<text x="270.9" y="57">PE15</text>
<text x="371.5" y="59.5">EN</text>
<text x="371.5" y="57">SPI4_CS</text>
<text x="371.5" y="54.4">SPI4[0..2]</text>
<text x="262" y="62.1">PD8_Y_STEP</text>
<text x="262.9" y="64.6">PB12_Y_DIR</text>
<text x="371.5" y="62.1">STEP</text>
<text x="371.5" y="64.6">DIR</text>
<text x="270.9" y="67.1">PB13</text>
<text x="327.8" y="68.2">JP19</text>
<text x="371.5" y="67.1">HV_DIAG</text>
<text x="368.4" y="74.8">P06_HV_StepStick_Driver</text>
<text x="368.4" y="81.9">StepStick_Driver_Z</text>
<text x="371.5" y="87.5">SPI4[0..2]</text>
<text x="28" y="92.5">P01_Power</text>
<text x="262.9" y="95.1">PD13_Z_DIR</text>
<text x="263.6" y="92.5">PD15_Z_EN</text>
<text x="270.7" y="90">PD10</text>
<text x="371.5" y="92.5">EN</text>
<text x="371.5" y="95.1">DIR</text>
<text x="371.5" y="90">SPI4_CS</text>
<text x="260.8" y="97.6">PD14_Z_STEP</text>
<text x="272.1" y="100.2">PE1</text>
<text x="327.8" y="101.2">JP20</text>
<text x="371.5" y="97.6">STEP</text>
<text x="371.5" y="100.2">DIAG</text>
<text x="28" y="102.2">P03_FAN&amp;RGB</text>
<text x="368.4" y="105.2">P07_StepStick_Driver</text>
<text x="84.9" y="112.9">HEAT</text>
<text x="86.3" y="110.3">BED</text>
<text x="188.6" y="110.3">PA0</text>
<text x="188.6" y="112.9">PA2_HEAT</text>
<text x="368.4" y="109.8">StepStick_Driver_E0</text>
<text x="86.4" y="115.4">FAN</text>
<text x="188.6" y="115.4">PA3_FAN</text>
<text x="272" y="117.9">PD7</text>
<text x="371.5" y="117.9">SPI4_CS</text>
<text x="371.5" y="115.4">SPI4[0..2]</text>
<text x="78.7" y="123">COOL_FAN</text>
<text x="81.3" y="120.5">Neo-pixel</text>
<text x="81.4" y="125.6">PWM_F1</text>
<text x="188.6" y="120.5">PD3_Neo-pixel</text>
<text x="188.6" y="125.6">PA1_PWM_F1</text>
<text x="188.6" y="123">PB10_PWM_F0</text>
<text x="260.7" y="125.6">PD5_E0_STEP</text>
<text x="262.7" y="123">PD6_E0_DIR</text>
<text x="263.5" y="120.5">PD4_E0_EN</text>
<text x="371.5" y="120.5">EN</text>
<text x="371.5" y="125.6">STEP</text>
<text x="371.5" y="123">DIR</text>
<text x="79.6" y="130.6">PWM_LED</text>
<text x="81.4" y="128.1">PWM_F2</text>
<text x="188.6" y="128.1">PB2_PWM_F2</text>
<text x="188.6" y="130.6">PD12_PWM_F3</text>
<text x="272" y="128.1">PC4</text>
<text x="327.8" y="129.1">JP21</text>
<text x="371.5" y="128.1">DIAG</text>
<text x="83.5" y="135.7">LASER</text>
<text x="188.6" y="135.7">PB5</text>
<text x="368.4" y="137.8">StepStick_Driver_E1</text>
<text x="368.4" y="133.2">P07_StepStick_Driver</text>
<text x="74.9" y="138.3">AC_BED_PWM</text>
<text x="83.5" y="143.3">TACH0</text>
<text x="188.6" y="138.3">PB0</text>
<text x="188.6" y="143.3">PC2</text>
<text x="371.5" y="143.3">SPI4[0..2]</text>
<text x="263.6" y="148.4">PE5_E1_EN</text>
<text x="270.7" y="145.9">PC14</text>
<text x="371.5" y="148.4">EN</text>
<text x="371.5" y="145.9">SPI4_CS</text>
<text x="28" y="155.5">P04_UART_JK</text>
<text x="28" y="151">P03_PWM_OUT</text>
<text x="260.8" y="153.5">PE6_E1_STEP</text>
<text x="261.5" y="151">PC13_E1_DIR</text>
<text x="371.5" y="153.5">STEP</text>
<text x="371.5" y="151">DIR</text>
<text x="81" y="161.1">SPI1[0..3]</text>
<text x="159.6" y="159.3">SPI1[0..3]</text>
<text x="188.6" y="161.1">SPI1[0..3]</text>
<text x="270.9" y="156">PA15</text>
<text x="327.8" y="157.1">JP22</text>
<text x="368.4" y="161.1">P07_StepStick_Driver</text>
<text x="371.5" y="156">DIAG</text>
<text x="75.1" y="163.7">RPI_DATARDY</text>
<text x="188.6" y="163.7">PC3</text>
<text x="80.6" y="171.3">COM_SW</text>
<text x="188.6" y="171.3">PB6_COM_SW</text>
<text x="81.8" y="178.9">CAN_RX</text>
<text x="82" y="176.4">CAN_TX</text>
<text x="188.6" y="178.9">CAN_RX</text>
<text x="188.6" y="176.4">CAN_TX</text>
<text x="86.1" y="184">T1IN</text>
<text x="188.6" y="184">TXD0</text>
<text x="83.3" y="186.5">R1OUT</text>
<text x="84.7" y="191.6">SYNC</text>
<text x="188.6" y="191.6">PE4</text>
<text x="188.6" y="186.5">RXD0</text>
<text x="83.3" y="196.7">R2OUT</text>
<text x="86.1" y="194.1">T2IN</text>
<text x="188.6" y="196.7">RXD1</text>
<text x="188.6" y="194.1">TXD1</text>
<text x="79.9" y="201.8">RS485_TX</text>
<text x="188.6" y="201.8">485_TXD</text>
<text x="79.6" y="206.8">RS485_RE</text>
<text x="79.6" y="204.3">RS485_RX</text>
<text x="188.6" y="204.3">485_RXD</text>
<text x="188.6" y="206.8">485_CTR</text>
<text x="272.1" y="206.8">PB7</text>
<text x="82.9" y="214.5">PI_SDA</text>
<text x="83.1" y="211.9">PI_SCL</text>
<text x="188.6" y="214.5">PI_SCL</text>
<text x="188.6" y="211.9">PI_SDA</text>
<text x="270.9" y="217">PB11</text>
<text x="28" y="222.1">P04_UART_JK</text>
<text x="28" y="225.6">P05_Others</text>
<text x="272.1" y="227.2">PE2</text>
<text x="272.1" y="229.7">PB3</text>
<text x="272.1" y="232.2">PB4</text>
<text x="80.1" y="234.8">RESERVE</text>
<text x="83.3" y="237.3">OPEN2</text>
<text x="83.3" y="239.9">OPEN1</text>
<text x="188.6" y="234.8">PD11</text>
<text x="188.6" y="237.3">PC15</text>
<text x="188.6" y="239.9">PC5</text>
<text x="79.7" y="242.4">FILAMENT</text>
<text x="188.6" y="242.4">PE8</text>
<text x="78.8" y="250">ADC_HEAT</text>
<text x="82" y="247.5">ADC_TB</text>
<text x="188.6" y="247.5">PC0</text>
<text x="188.6" y="250">PC1</text>
<text x="77.6" y="257.6">Signal_PWM</text>
<text x="188.6" y="257.6">PB15</text>
<text x="78.6" y="260.2">Zmin_Probe</text>
<text x="188.6" y="260.2">PE3</text>
<text x="224.7" y="261.2" transform="rotate(-90 224.7 261.2)">THERM_END4</text>
<text x="229.7" y="261.2" transform="rotate(-90 229.7 261.2)">ENC_A</text>
<text x="232.3" y="261.2" transform="rotate(-90 232.3 261.2)">ENC_B</text>
<text x="234.8" y="261.2" transform="rotate(-90 234.8 261.2)">BTN_ENC</text>
<text x="237.4" y="261.2" transform="rotate(-90 237.4 261.2)">BEEP</text>
<text x="239.9" y="261.2" transform="rotate(-90 239.9 261.2)">LCD_EN</text>
<text x="242.4" y="261.2" transform="rotate(-90 242.4 261.2)">LCD_RS</text>
<text x="245" y="261.2" transform="rotate(-90 245 261.2)">LCD_D4</text>
<text x="247.5" y="261.2" transform="rotate(-90 247.5 261.2)">LCD_D5</text>
<text x="185.5" y="267.8">P02_MCU</text>
<text x="84.1" y="272.9">X_MIN</text>
<text x="84.1" y="275.4">Y_MIN</text>
<text x="292.7" y="271.1">X_MIN</text>
<text x="292.7" y="273.6">Y_MIN</text>
<text x="84.2" y="278">Z_MIN</text>
<text x="88.2" y="280.5">E0</text>
<text x="292.7" y="276.2">Z_MIN</text>
<text x="292.7" y="278.9">E0</text>
<text x="292.7" y="281.5">E1</text>
<text x="369.2" y="281.3">Design Name:</text>
<text x="88.2" y="283">E1</text>
<text x="28" y="291.7">P05_Others</text>
<text x="368.4" y="289.4">Rev</text>
<text x="369.4" y="291.9">1.0</text>
<text x="377.6" y="288.9">Page Name:</text>
<text x="386.9" y="291.8">Block_Diagram</text>
<text x="413.6" y="289.1">Size</text>
<text x="414.4" y="292.4">A3</text>
<text x="343.5" y="296.5">Date:</text>
<text x="353.7" y="296.5">Thursday, June 04, 2026</text>
<text x="394.6" y="296.5">Sheet</text>
<text x="404.7" y="296.5">1</text>
<text x="411.1" y="296.5">of</text>
<text x="416.2" y="296.5">12</text>
</g>
</svg>
